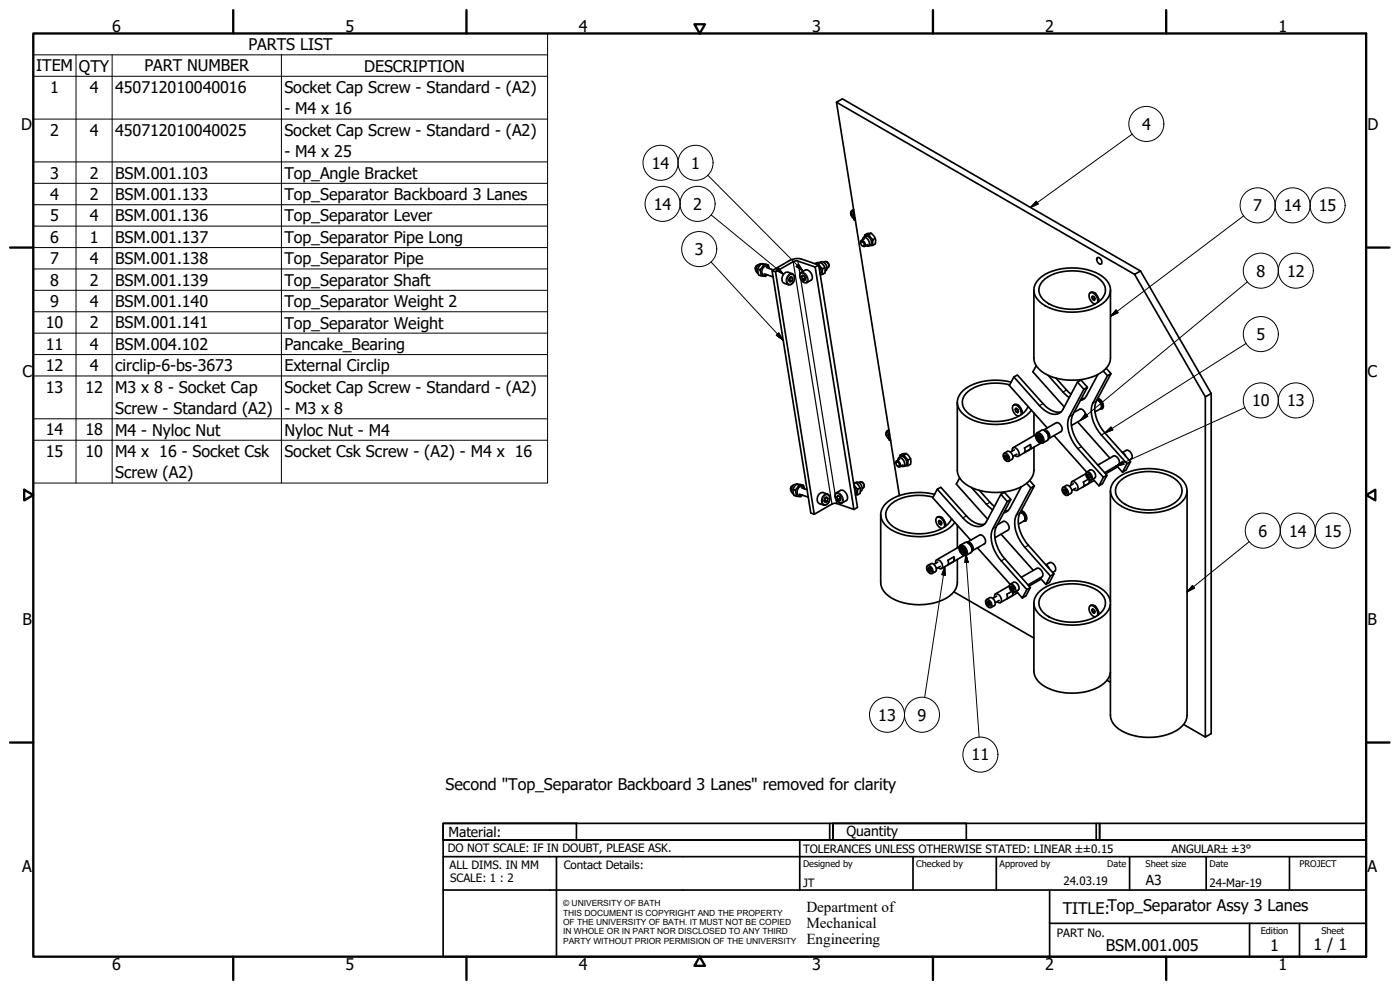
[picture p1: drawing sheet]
<svg xmlns="http://www.w3.org/2000/svg" width="420mm" height="297mm" viewBox="0 0 420 297" stroke-linecap="round" stroke-linejoin="round" font-family="sans-serif">
<!-- layer: Visible (ISO) -->
<g fill="none" stroke="#000" stroke-width=".51">
<path d="M251 30.7l18.9 118M226.9 79.9l-.2 .7M227.5 79.5a1.17 1.17 0 0 0-.6 1.8M228.4 79.2a1.58 1.58 0 0 0-1.4 1.1 1.58 1.58 0 0 0 .5 1.7M228.5 79.1l.7 .3M230.6 79.5l-1.2-.3a1.2 1.2 0 0 0-1.5 .7 2.51 2.51 0 0 0-.2 2.6l.7 .2M244.6 79.1a1.79 1.79 0 0 1 2.9 1.2l.1 .4a1.38 1.38 0 0 1-.7 1.6M244.9 79.2l.7-.1 1.3 1.6M245.7 79.5l11.6 72.7-1 .7-5.2-1.8-.7-.1-6 3.3-1.1-.4-11.6-72.7 5.3-3 1.8-.6 1.7 .1 5.2 1.8-1.1 .6M245.8 80l.5 .8a1.06 1.06 0 0 1-.2 1.4M246.2 78.7a1.6 1.6 0 0 1 1.7 .5 1.6 1.6 0 0 1 .2 1.7l-.5 .4M246.3 78.7l-.7 .4"/>
<path d="M247.2 78.7a1.01 1.01 0 0 1 1.4 .4 1.01 1.01 0 0 1-.4 1.3M248.1 78.5l.5 .5 .2 .8M255.3 64h.1M255.6 63.3l-.1 .1M256 63.1l-.6 .6 .1 .8M256.1 64.2l.2 1.8h.4M256.1 64.2l.3 .1M256.1 65.5l.5 .2M256.2 62.9a1.17 1.17 0 0 0-.6 1.9M256.2 62.9a1.59 1.59 0 0 0 0 2.6h.4M256.3 63.7l-.2 .5M256.3 63.8l-.1 .4a1.3 1.3 0 0 0 .4 1.4"/>
<path d="M256.3 66l.4 .1M258.3 72.8v-.4a.95 .95 0 0 1 1.2 .4 .95 .95 0 0 1-.2 1.2l-.5-.2M258.4 72.5a.84 .84 0 0 1 .8 .4 .84 .84 0 0 1 0 .9l-.7-.4zM258.8 72l.3-.7a1.61 1.61 0 0 1 1.5 .8 1.61 1.61 0 0 1 0 1.7l-.7-.1M259.2 71.3l.6-.4a1.7 1.7 0 0 1 1.5 2.5l-.7 .4M259.4 71.7l-.9 .5M259.4 71.1l.1-.6 1.3-.1 1.2 1.5v1.7l-1.2 .1M259.5 70.5a1.84 1.84 0 0 1 1.9-.5 1.84 1.84 0 0 1 1.3 1.5l.1 .4a1.41 1.41 0 0 1-.8 1.7M260.4 73.4l-.9 .5M261.5 70l-.7 .4M262.7 71.5l-.7 .4M329.2 77.5l.2-.2a1.2 1.2 0 0 1 1.1 .7 1.2 1.2 0 0 1-.2 1.3 1.5 1.5 0 0 1-1.1-1.8z"/>
<path d="M227.4 80.7l.7 .3M229.4 82.2l2.6 .9M230 80.3l2.1 .7M230.7 80.5a.96 .96 0 0 0-1-.7 .96 .96 0 0 0-.9 .8 1.08 1.08 0 0 0-.1 1.5 1.08 1.08 0 0 0 1.4 .3M230.8 80.5l-.1-.4a.91 .91 0 0 0-1.1-.7h-.4l-.5 .8a1.06 1.06 0 0 0-.4 1.7l.1 .8 .4 .1a1.13 1.13 0 0 0 1.4-.3M231.7 81.2l1 .4 6.1-3.3 5.8 1.8 11.7 72.8M232.7 81.6l11.7 72.7M236.9 83.3l.6-.3 .4 .5-.2 .8-.6 .4-.4-.5zM237 84.1l.7 .2M237 84.1l-.3 .1M237.2 83.2h.1M237.2 83.2l-.2 .9"/>
<path d="M237.2 83.2l.7 .3M240.2 81.9l1.5-.9a2.03 2.03 0 0 1 1.8 3.1l-1.3 .7a2.02 2.02 0 0 1-2-2.9zM240.9 82.6l.6 .3 .3 .8-.3 .4-.6-.3-.4-.8zM241.1 82.7l-.6 .3M241.4 82.9l.2 .5M241.6 83.4h.1M241.6 83.4l-.7 .4M246.9 80.7v1.6l-.7 .1M247.5 80.3l-.6 .4M310.3 87v20.4a7.1 7.1 0 0 0 5.7 5.8 17.7 17.7 0 0 0 14.9-1.7 5.3 5.3 0 0 0 2.4-4.1v-20.4M311.8 83.7a16.2 16.2 0 0 1 14.4-2.8 8.7 8.7 0 0 1 7 5.3 5.2 5.2 0 0 1-3.3 5.5 17.6 17.6 0 0 1-17.2-.6 4.5 4.5 0 0 1-.9-7.4zM312.9 84.4a13.9 13.9 0 0 1 13.1-2.6 6.7 6.7 0 0 1 5.8 5.1 5.5 5.5 0 0 1-4.3 4.9 14.7 14.7 0 0 1-14.5-2 3.7 3.7 0 0 1-.1-5.4z"/>
<path d="M327.2 87.8a1.42 1.42 0 0 1 2.1 .9 2.16 2.16 0 0 1 .3 1.9M327.6 89.2l.3-.4 .5 .3 .3 .7-.3 .3-.5-.3 .6-.3M328.1 88.9l-.5 .3 .3 .6M328.4 87.8l.4 .3M328.5 89.5h.1M328.5 89.4v.1M329.4 90.8a2.35 2.35 0 0 0-2.2-3 2.25 2.25 0 0 0 1.5 3.4M329.7 89.6v.5M340.5 82.3l1.8-1 21.2 36.8-1.8 1zM342.3 81.3l-89.5-51.6-1.8 1 89.5 51.6M303 115.5a15 15 0 0 0-12.5 2 4 4 0 0 0 .5 6.8 15.1 15.1 0 0 0 15.8-.1l.8-.7 .9-1.5M303.5 114.6a17.1 17.1 0 0 0-14.4 2.5 4.5 4.5 0 0 0 .1 7.3 17 17 0 0 0 18.9 .2l1.4-1.5"/>
<path d="M304.3 113.1l-1.4 2.6 11.4 12.7M311 109.7l-1 1.9 9.4 10.5M314.5 112.6l4.5 5 1.9 1.7M316.9 113.5l4.5 4.8M323.4 114.6l1.9 2.2M325.3 116.8l1-.6-4.3 8.2a9 9 0 0 0 1.8 8.7l8.4 9.5-1 .6-7.7-8.6a10.6 10.6 0 0 1-2.9-8.9zM325.5 119.5l-1 .1M326.3 116.2l-1.9-2.2-1 .6-4.4 8.2a3.1 3.1 0 0 1-4.6 .9l-2.4-2-7.7-8.6 1-.6 7.7 8.6a6.2 6.2 0 0 0 5.5 2.5M329.2 120a1.84 1.84 0 0 1 1.1 2.6l-1.7 1M329.4 119.7a1.86 1.86 0 0 1 1.3 2.7l-.2 .1M329.5 119.5a2.24 2.24 0 0 1 1.4 3.1l-.7 .1M329.5 112.4l-3.4 6.4a2.56 2.56 0 0 1-1.9 1.4"/>
<path d="M331.1 111.3l1.3 1.4M332 110.5l1.4 1.6M332.4 112.7l1-.6-4.3 8.2a9 9 0 0 0 1.8 8.7l8.4 9.5-1.1 .6-7.7-8.6a10.6 10.6 0 0 1-2.8-8.8zM363.5 118.1v102l-1.8 1v-102M265.9 130.1v.1M266.1 130.9a1.21 1.21 0 0 1 .7-1.9 1.58 1.58 0 0 0 0 2.6h.4M266.1 129.5h.1M266.6 129.2l-.6 .6 .1 .8M266.6 130.3l.3 1.8h.4M266.6 130.3l.4 .1M266.9 129.8l-.3 .5M266.9 129.9l-.1 .5a1.26 1.26 0 0 0 .4 1.4l-.5-.2"/>
<path d="M266.9 132.1l.4 .1M268.9 138.9l.2-.6a1.04 1.04 0 0 1 1 .6 1.04 1.04 0 0 1-.2 1.2l-.5-.2M268.9 138.6a.84 .84 0 0 1 .9 .4 .84 .84 0 0 1 0 .9 .97 .97 0 0 1-.9-1.3zM269.4 138.1l.3-.7a1.64 1.64 0 0 1 1.5 .8 1.64 1.64 0 0 1-.1 1.8l-.7-.2M269.7 137.4a1.58 1.58 0 0 1 1.9 .1 1.58 1.58 0 0 1 .5 1.8l-.9 .6M270 137.8l-.9 .5M270 137.2l.1-.6 1.2-.1 .5 .8a1.07 1.07 0 0 1 .7 1.6l.1 .8-1.2 .1M270.1 136.6a1.86 1.86 0 0 1 1.9-.5 1.86 1.86 0 0 1 1.3 1.5v.4a1.36 1.36 0 0 1-.7 1.7M271 139.5l-.9 .5M272 136.1l-.7 .4M273.3 137.6l-.7 .4M287.3 120.7v20.4a7.1 7.1 0 0 0 5.8 5.8 17.7 17.7 0 0 0 14.8-1.7 5.4 5.4 0 0 0 2.4-4.1v-6.9"/>
<path d="M301.2 136.1l1.1-.7a1.58 1.58 0 0 1 1.4 2.4l-.9 .6a1.57 1.57 0 0 1-1.6-2.3zM301.6 136.7h.4l.5 .6-.1 .5h-.5l-.4-.6zM302 136.9l.4 .6M302 136.9l-.5 .3M302 136.7v.2M302.4 137.5h.1M302.4 137.5l-.5 .3M303.8 135.3l-.1-.4 .4-.6a1.74 1.74 0 0 1 1.5 2.6l-1.1-.3M304.2 121.5a1.88 1.88 0 0 1 2.5 1.9v.9M304.4 135l-1.2 .6M304.7 122.9l.2 .6M305.1 122.6l-.4 .3 .2-.4 .5 .3 .3 .7-.3 .3-.5-.3 .6-.3"/>
<path d="M305.2 136.3l-1.2 .7M305.4 121.5l.5 .2M305.5 123.1v.1M305.5 123.2h.1M306.4 124.5a2.51 2.51 0 0 0-1.9-3.1 1.36 1.36 0 0 0-.3 2.3 2.06 2.06 0 0 0 1.5 1.2M306.7 123.3v.5M309.2 133.4l.2 .8-.2 .6M309.2 133.4l-1.7 1 .1 .8-.1 .6 1.7-1M309.2 133.4v1.4M310.3 123.9v6.8M310.8 130.9a.82 .82 0 0 1 .3-1 .82 .82 0 0 1 1.1 .2l.7 .8a1.51 1.51 0 0 1-.1 2.1l-.9-.3M310.9 130.4l-6.8 3.9"/>
<path d="M311.1 130.3a1.72 1.72 0 0 1 1.6 2.5 1.7 1.7 0 0 1-1.6-2.5zM311.2 129.9l1.4-.8a2.01 2.01 0 0 1 1.7 3l-1.4 .8M311.3 130.7a1.15 1.15 0 0 1 1.1 .5 1.15 1.15 0 0 1 0 1.2 1.25 1.25 0 0 1-1.1-1.7zM311.5 131.2l.4-.1 .2 .2v.7l-.4-.3zM311.8 130.7l-.1 .1M312 130.7l-.4 .1-.1 .5M312.1 130.9l-.4-.1-.2 .5M312.4 133l-6.8 3.9M312.6 132l-.2 .1M312.6 131.7l-.2 .4-.5-.2M312.6 131.9l-.3 .3-.5-.3M313.2 129.1l3.8-2.2a1.72 1.72 0 0 1 1.5 2.6l-3.8 2.1a1.64 1.64 0 0 0 .1-1.7 1.64 1.64 0 0 0-1.6-.8z"/>
<path d="M313.5 129.2l1 1.1 .2 1M313.7 129.3l.6 .6 .4 1.1M316.3 130.7l9.8 10.9M322.3 123.8l1.7-1a1.72 1.72 0 0 1 1.5 2.6l-4 2.3M323.4 126.6l9.7 10.9M329.5 139.5l4.7-2.7a1.72 1.72 0 0 1 1.5 2.6l-4.2 2.4M329.6 120.1l.7 .8 .3 .8M329.7 120.2l.7 .6 .2 1M329.9 120.3h.1M330.4 122.6h.5M330.6 121.7v.2M330.6 121.4v.2"/>
<path d="M335.2 139.7l1.7 2M336.8 135.7l.6 .5 .4 .7M336.9 135.8l1.1-.7a1.7 1.7 0 0 1 1.5 2.6l-.6 .4M339.3 138.5l-1.4 2.6-1 .6 1.3-2.6M237.5 146l-.2 .7M238 146.8l.7 .3M238.1 145.6a1.2 1.2 0 0 0-.6 1.8M239 145.3a1.56 1.56 0 0 0-1.4 1.1 1.56 1.56 0 0 0 .5 1.8M239.1 145.2l.7 .3M239.9 148.3l2.7 .9M240.6 146.4l1.6 .5M241.1 145.6l-1.1-.3a1.2 1.2 0 0 0-1.6 .7l-.4 .8v.9l.3 .9 .7 .3"/>
<path d="M241.3 146.6a.95 .95 0 0 0-1-.7 .95 .95 0 0 0-.9 .9 1.08 1.08 0 0 0-.1 1.4 1.08 1.08 0 0 0 1.3 .3M241.4 146.6l-.3-1-1.3-.1-1.1 1.6 .3 1.8h.4a1.1 1.1 0 0 0 1.4-.3M247.5 149.4l.6-.3 .4 .5-.2 .8-.6 .4-.4-.5zM247.6 150.2l.7 .2M247.6 150.2l-.3 .1M247.8 149.3h.1M247.8 149.3l-.2 .9M247.8 149.3l.7 .3M250.8 148l1.5-.9a2.01 2.01 0 0 1 1.7 3.1l-1.2 .7a2.02 2.02 0 0 1-2-2.9zM251.4 148.7l.6 .3 .3 .8-.3 .4-.6-.3-.3-.8zM251.7 148.8l-.6 .3M252 149l.1 .5"/>
<path d="M252.1 149.5h.1M252.1 149.5l-.7 .4M256.2 144.9a2.08 2.08 0 0 1 2 2.2l-.1 .9-.7 .4M256.2 145.3l1.2 1.5M256.3 146.1l.6 .8a1.13 1.13 0 0 1-.2 1.4M256.8 144.8a1.61 1.61 0 0 1 1.7 .5 1.61 1.61 0 0 1 .2 1.8l-.5 .3M256.9 144.8l-.7 .4M257.4 146.8v1.6l-.6 .1M257.8 144.8a1 1 0 0 1 1.3 .4 1 1 0 0 1-.3 1.3M258.1 146.4l-.7 .4M258.7 144.7l.5 .4 .2 .8M264.3 154.4v20.4a7.1 7.1 0 0 0 5.8 5.8 17.8 17.8 0 0 0 14.8-1.8 5.3 5.3 0 0 0 2.4-4v-6.9"/>
<path d="M280 149.1a15 15 0 0 0-12.5 2 4 4 0 0 0 .5 6.9 15.1 15.1 0 0 0 15.8-.2l1.4-1.4 .4-.8M280.5 148.3a17 17 0 0 0-14.4 2.5 4.5 4.5 0 0 0 .2 7.3 17 17 0 0 0 18.9 .1l1.4-1.5M281.2 155.2a1.88 1.88 0 0 1 2.5 1.9v.9M281.3 146.8l-1.4 2.5 11.4 12.8M281.7 156.6l.2 .6M282.1 156.3l-.4 .3 .2-.4 .5 .3 .3 .6-.3 .4-.5-.3 .7-.4M282.4 155.2l.5 .2M282.5 156.7l.1 .1M282.6 156.8v.1M283.4 158.1a2.51 2.51 0 0 0-1.8-3 1.35 1.35 0 0 0-.4 2.3l.7 .8 .8 .4M283.8 157v.5M287.3 157.6v6.8"/>
<path d="M288 143.4l-1 1.9 9.4 10.5M291.5 146.3l4.5 5 1.9 1.7M293.9 147.1l4.5 4.9M299.3 157.4l1.8-1a1.74 1.74 0 0 1 1.5 2.7l-4 2.3M300.4 148.3l1.9 2.2M302.3 150.5l1.1-.6-4.4 8.2a9.6 9.6 0 0 0 2.6 9.6l7.6 8.6-1 .6-7.7-8.6a10.6 10.6 0 0 1-2.9-8.9zM302.5 153.2l-1 .1M303.4 149.9l-2-2.2-1 .6-4.4 8.2a3.1 3.1 0 0 1-4.6 .9l-2.4-2-7.7-8.6 1-.6 7.7 8.6a6.1 6.1 0 0 0 5.5 2.5M306.3 153.7a1.81 1.81 0 0 1 1 2.6l-1.7 1M306.4 153.4a1.87 1.87 0 0 1 1.4 2.6l-.3 .2M306.5 153.2a2.21 2.21 0 0 1 1.4 3l-.7 .2M306.5 146.1l-3.4 6.3a2.61 2.61 0 0 1-1.9 1.5"/>
<path d="M306.6 153.8l.1 .1M306.7 153.8l.7 .7 .2 1M306.7 153.9l.7 .6 .2 1.1M306.9 154h.1M307.4 156.3h.5M307.7 155.1l-.1 .1M308.1 145l1.3 1.4M309 144.2l1.4 1.6M309.4 146.4l1-.6-4.3 8.2a9.7 9.7 0 0 0 2.5 9.6l7.7 8.6-1.1 .6-7.6-8.6a10.9 10.9 0 0 1-2.9-8.9zM318.9 146.3l1.1-.6a1.57 1.57 0 0 1 1.4 2.3l-1 .6a1.57 1.57 0 0 1-1.5-2.3zM319.3 146.9h.4l.4 .6v.5h-.5l-.4-.6zM319.6 147.1l.4 .6"/>
<path d="M319.6 147.1l-.4 .3M319.7 146.9l-.1 .2M320 147.7h.1M320 147.7l-.4 .3M321.5 145.5l.2-1a1.74 1.74 0 0 1 1.5 2.6h-.6l-.4-.3M322.1 145.2l-1.2 .6M322.9 146.5l-1.2 .7M325.9 142.1l-4.2 2.4M326.1 141.7l1.1-.7a1.58 1.58 0 0 1 1.3 2.4l-.9 .6a1.57 1.57 0 0 1-1.5-2.3zM326.3 142.6l.4-.3 .3 .6M326.5 142.2l.5 .3 .3 .6-.2 .4-.6-.3-.2-.6zM326.6 143.8l-1.5 .8 .2 .8-.2 .6 1.8-1"/>
<path d="M326.9 143.9v1.1M327 142.9l.3 .2M327 142.9l-.5 .3M327 144l-.1 1M328 143.7l1.8 2.1M328.4 144.2l-5.2 2.9M332.2 142.6l-1.3 2.5-1.1 .7 1.4-2.6M333.2 147.2v67.4a6.2 6.2 0 0 0 4.6 5.3 17.6 17.6 0 0 0 16.1-1.2 5.3 5.3 0 0 0 2.4-4.1v-67.4M334.8 143.9a16.9 16.9 0 0 1 17-1.9 6.6 6.6 0 0 1 4.5 5.2 7.1 7.1 0 0 1-5.8 5.8 16.8 16.8 0 0 1-15.7-2.4 4.3 4.3 0 0 1 0-6.7zM335.4 140.1l-3.6 2.1M335.9 144.6a13.8 13.8 0 0 1 13.1-2.6 6.7 6.7 0 0 1 5.8 5.1 5.5 5.5 0 0 1-4.3 4.9 15.5 15.5 0 0 1-13.7-1.3 3.9 3.9 0 0 1-.9-6.1zM278.3 169.8l1.1-.7a1.59 1.59 0 0 1 1.4 2.4l-1 .5a1.56 1.56 0 0 1-1.5-2.2z"/>
<path d="M278.6 170.3l.5 .1 .4 .6-.1 .5h-.5l-.4-.6zM279 170.6l.4 .6M279 170.6l-.5 .3M279 170.4v.2M279.4 171.2h.1M279.4 171.2l-.5 .3M280.8 169l.3-1a1.74 1.74 0 0 1 1.5 2.6h-.7l-.3-.3M281.5 168.6l-1.2 .7M282.2 169.9l-1.2 .7M286.2 167.1l.2 .8-.2 .5M286.2 167.1l-1.7 1 .1 .8-.1 .6 1.7-1.1M286.2 167.1v1.3"/>
<path d="M286.3 177.6l24 13.8M287.8 164.6a.81 .81 0 0 1 1-1l.8 .5a1.68 1.68 0 0 1 .2 2.6l-.9-.3M287.9 164.1l-6.8 3.9M288.1 163.9a1.7 1.7 0 0 1 1.6 2.6 1.72 1.72 0 0 1-1.6-2.6zM288.2 163.6l1.4-.8a2.02 2.02 0 0 1 1.8 3l-1.5 .8M288.3 164.4a1.13 1.13 0 0 1 1.1 .5 1.13 1.13 0 0 1 0 1.2 1.24 1.24 0 0 1-1.1-1.7zM288.6 164.9l.3-.1 .3 .7-.1 .2-.4-.3zM288.8 164.4l-.1 .1M289 164.4l-.4 .1-.1 .5 .2-.5h.4M289.4 166.7l-6.8 3.9M289.6 165.7l-.1 .1M289.6 165.3l-.1 .4-.6-.1"/>
<path d="M289.6 165.5l-.2 .3-.5-.2M290.2 162.7l3.8-2.2a1.74 1.74 0 0 1 1.5 2.6l-3.8 2.2a1.65 1.65 0 0 0 .1-1.7 1.65 1.65 0 0 0-1.6-.9zM290.5 162.9l1 1.1 .2 1M290.8 163l.8 .9 .1 .8M293.3 164.4l9.8 10.9M298.5 179.2l.2-1a1.72 1.72 0 0 1 1.5 2.6l-.2 .1-.8-.4M299.1 178.8l-1.2 .7M300.4 160.3l9.7 10.8M302.9 175.8l-4.2 2.4M303.6 175.9l.5 .3 .2 .6-.3 .4-.5-.3-.2-.7zM303.7 177.4l-1.5 .9 .1 .8-.1 .6 1.7-1M303.7 175.9l-.4 .3"/>
<path d="M303.8 176l.2 .6M303.9 177.6v1.1M304 176.6l.3 .1M304 176.6l-.5 .3M304.1 177.7l-.2 1M305 177.4l1.8 2M305.4 177.8l-5.2 3M306.5 173.2l4.7-2.7a1.72 1.72 0 0 1 1.5 2.6l-4.2 2.4M309.2 176.3l-1.3 2.5-1.1 .6 1.4-2.5M312.2 173.4l1.7 2M312.5 173.7l-3.7 2.1M312.9 178.3a13.8 13.8 0 0 1 13.1-2.6 7.6 7.6 0 0 1 5.7 4.3 4.6 4.6 0 0 1-3.1 5.2 15.3 15.3 0 0 1-14.8-.8 3.9 3.9 0 0 1-.9-6.1z"/>
<path d="M313.8 169.4l.7 .5 .4 .7M313.9 169.4l1.1-.6a1.73 1.73 0 0 1 1.5 2.6l-.6 .4M316.3 172.2l-1.3 2.5-1.1 .7 1.3-2.6M296.3 180.5l.4 .1 .4 .6v.5h-.5l-.4-.6zM296.7 180.8l.4 .6M296.7 180.8l-.5 .3M296.7 180.6v.2M297.1 181.4h.1M297.1 181.4l-.5 .3M299.9 180.2l-1.2 .6M310.3 180.9v20.4a6.9 6.9 0 0 0 5.5 5.7 17.1 17.1 0 0 0 15.6-2.1 4.8 4.8 0 0 0 1.8-3.2M327.2 181.7a1.9 1.9 0 0 1 2.5 1.9l-.1 .9"/>
<path d="M327.6 183.1l.3 .6M328.1 182.8l-.5 .3 .3-.4 .5 .3 .3 .7-.3 .3-.5-.3 .6-.3M328.4 181.7l.4 .3M328.5 183.3v.1M328.5 183.4h.1M329.4 184.7a2.35 2.35 0 0 0-2.2-3 2.25 2.25 0 0 0 1.5 3.4M329.7 183.5v.5M333.2 180.5a7.7 7.7 0 0 0-6.3-5.5 17.3 17.3 0 0 0-14.7 2.2 4.5 4.5 0 0 0 0 7.4 17 17 0 0 0 19.2 0 5 5 0 0 0 1.8-3.3M332.2 204.1l1 .6M355.2 217.4l6.5 3.7"/>
<circle cx="236.6" cy="83.5" r="1.92"/>
<circle cx="247.1" cy="149.6" r="1.91"/>
<circle cx="304.4" cy="176.2" r="1.47"/>
<circle cx="297.3" cy="180.8" r="1.47"/>
</g>
<!-- layer: Visible Narrow (ISO) -->
<g fill="none" stroke="#000" stroke-width=".36">
<path d="M238 78.5l11.7 72.7M239.4 78.3l.7 3.9M236.7 82.7a1.01 1.01 0 0 1 1.5-.2 1.01 1.01 0 0 1 .2 1.5 1.13 1.13 0 0 1-.8 1.2 1.13 1.13 0 0 1-1.3-.5 2.06 2.06 0 0 1 .4-2zM237.7 82.1a1.89 1.89 0 0 0-1.7 1.3 1.89 1.89 0 0 0 .6 2M240.2 82.2l.3-.2a1.8 1.8 0 0 1 1.4 2.7 1.93 1.93 0 0 1-1.7-2.5zM240.3 83.7l10.3 64.6M240.4 81.8a2.02 2.02 0 0 1 1.8 3M320.1 117l-1.1 .6M301.3 136.2a1.38 1.38 0 0 1 1.4 2 1.4 1.4 0 0 1-1.4-2zM301.4 136a1.6 1.6 0 0 1 1.4 2.4M313 121.1l-1 .6M322 124.4l-1.1 .6"/>
<path d="M324.5 134l-1 .6M329.1 120.3l-1.1 .6M331.6 129.9l-1.1 .6M336.9 135.8l.8 1M247.3 148.9a1.01 1.01 0 0 1 1.4-.3 1.01 1.01 0 0 1 .2 1.5 1.13 1.13 0 0 1-.7 1.2 1.13 1.13 0 0 1-1.4-.5 2.06 2.06 0 0 1 .5-1.9zM248.3 148.2a1.87 1.87 0 0 0-1.7 1.3 1.87 1.87 0 0 0 .6 2M250.8 148.3a1.32 1.32 0 0 1 1.9 1.1 .92 .92 0 0 1-.6 1.5 2.08 2.08 0 0 1-1.3-2.6zM250.9 149.8l.2 1.3M251 147.9a2.03 2.03 0 0 1 1.8 3M290 154.8l-1 .6M297.1 150.7l-1.1 .6M299 158.1l-1.1 .6"/>
<path d="M306.1 154l-1.1 .6M319 146.4a1.28 1.28 0 0 1 1.3 .7 1.28 1.28 0 0 1-.2 1.5l-1-.7a1.28 1.28 0 0 1-.1-1.5zM319.1 146.2a1.57 1.57 0 0 1 1.3 2.4M326 141.9a1.26 1.26 0 0 1 1.4 .5 1.26 1.26 0 0 1-.1 1.5 1.52 1.52 0 0 1-1.3-2zM326.2 141.6a1.58 1.58 0 0 1 1.4 2.4M278.3 169.9a1.39 1.39 0 0 1 1.4 2 1.4 1.4 0 0 1-1.4-2zM278.4 169.7a1.57 1.57 0 0 1 1.4 2.3M296.1 179.9a1.59 1.59 0 0 1 1.4 2.4M301.6 167.7l-1.1 .6M303.1 175.5a1.4 1.4 0 0 1 1.4 2 1.39 1.39 0 0 1-1.4-2zM303.2 175.3a1.57 1.57 0 0 1 1.4 2.3M308.6 163.6l-1 .6"/>
<path d="M313.9 169.5l.8 .9M296 180.1a1.4 1.4 0 0 1 1.4 2 1.39 1.39 0 0 1-1.4-2z"/>
</g>
<!-- layer: Symbol (ISO) -->
<g fill="none" stroke="#000" stroke-width=".3">
<path d="M10 16.5v-6.5h154.3v6.5M10 16.5h154.3v6.4M10 16.5v128.4h154.3v-122M22.8 16.5v128.4M33.7 16.5v128.4M84.5 16.5v128.4M10 22.9h154.3M10 35.7h154.3M10 48.6h154.3M10 55h154.3M212.4 52.6l28.7 28.8M339.8 40.2l-30.5 22.1"/>
<path d="M10 61.4h154.3M10 67.8h154.3M10 74.3h154.3M213.4 78.6l21.6 23.5M213.4 64.5l21.8 17.8M239.6 79.3l1.5 2.1-2.1-1.4zM311 60.4l.6 .8-2.3 1.1zM373.3 64.8l-40 30.1M10 80.7h154.3M10 87.1h154.3M10 93.5h154.3M10 100h154.3"/>
<path d="M233.6 80.3l1.6 2-2.3-1.2zM335 93l.6 .8-2.3 1.1zM374.4 84.6l-50.2 41.5M10 106.4h154.3M10 112.8h154.3M233 100.6l.7-.7 1.3 2.2zM374 103l-42.4 26.9M10 125.7h154.3M10 132.1h154.3M325.8 124.1l.7 .8-2.3 1.2zM331.6 129.9l1.8-1.7 .6 .8zM334.9 139.9l2.1-1.5 .4 .9z"/>
<path d="M373.6 122.3l-38.7 17.6M283.5 170l.2 2.6-1-.2zM283.5 170l-6 39.3M289.9 166.3l.7 2.4-1 .1zM289.9 166.3l4 54.9M357.9 175.7l.6 .7-2.2 1.2zM374.9 162.5l-18.6 15.1"/>
<circle cx="344" cy="37.2" r="5.3"/>
<circle cx="198.2" cy="48.8" r="5.3"/>
<circle cx="208.7" cy="48.8" r="5.3"/>
<circle cx="198.8" cy="61.2" r="5.3"/>
<circle cx="209.3" cy="61.2" r="5.3"/>
<circle cx="209.8" cy="74.7" r="5.3"/>
<circle cx="377.4" cy="61.6" r="5.3"/>
<circle cx="387.9" cy="61.6" r="5.3"/>
<circle cx="398.4" cy="61.6" r="5.3"/>
<circle cx="378.4" cy="81.2" r="5.3"/>
<circle cx="388.9" cy="81.2" r="5.3"/>
<circle cx="378.4" cy="100.2" r="5.3"/>
<circle cx="378.4" cy="120.1" r="5.3"/>
<circle cx="388.9" cy="120.1" r="5.3"/>
<circle cx="379" cy="159.2" r="5.3"/>
<circle cx="389.5" cy="159.2" r="5.3"/>
<circle cx="400" cy="159.2" r="5.3"/>
<circle cx="266.2" cy="214.5" r="5.3"/>
<circle cx="276.7" cy="214.5" r="5.3"/>
<circle cx="294.2" cy="226.4" r="5.3"/>
</g>
<!-- layer: Border (ISO) -->
<g fill="none" stroke="#000" stroke-width=".7">
<path d="M10 10h400v277h-400zM70 3v7M140 3v7M208.4 7.3h3.2l-1.6 2.7zM280 3v7M350 3v7M3 74.3h7M410 74.3h7M7.3 146.9l2.7 1.6-2.7 1.6zM410 148.5l2.7-1.6v3.2zM3 222.8h7M410 222.8h7"/>
<path d="M70 287v7M140 287v7M210 287l1.6 2.8h-3.2zM280 287v7M350 287v7"/>
</g>
<!-- layer: Title (ISO) -->
<g fill="none" stroke="#000" stroke-width=".51">
<path d="M133 247h40v5h-40zM133 247h117v5h-117zM133 257v-5h277v5M133 257h277v30h-277zM167 257v30M240 252v15M249 247v5M250 247h40v5h-40zM250 247h80v5h-80zM274 257v10M299 257v10M329 247v5"/>
<path d="M330 247h80v5h-80zM339 257v10M362 257v10M387 257v10M133 267h277M315 277h95M315 267v20M375 277v10M390 277v10"/>
</g>
<!-- layer: Symbol (ISO) -->
<g fill="#000" stroke="#000" stroke-width=".3">
<path d="M239 80l2.1 1.4zM239.6 79.3l1.5 2.1-2.1-1.4zM311 60.4l-1.7 1.9zM311 60.4l.6 .8-2.3 1.1zM232.9 81.1l2.3 1.2zM233.6 80.3l1.6 2-2.3-1.2zM335 93l-1.7 1.9zM335 93l.6 .8-2.3 1.1zM233 100.6l2 1.5zM233 100.6l.7-.7 1.3 2.2zM325.8 124.1l-1.6 2zM325.8 124.1l.7 .8-2.3 1.2z"/>
<path d="M331.6 129.9l1.8-1.7zM331.6 129.9l1.8-1.7 .6 .8zM334.9 139.9l2.1-1.5zM334.9 139.9l2.1-1.5 .4 .9zM283.5 170l.2 2.6zM283.5 170l.2 2.6-1-.2zM289.9 166.3l.7 2.4zM289.9 166.3l.7 2.4-1 .1zM357.9 175.7l-1.6 1.9zM357.9 175.7l.6 .7-2.2 1.2z"/>
</g>
<g font-size="4.8">
<text x="33.7" y="9.6">6</text>
<text x="103.7" y="9.6">5</text>
<text x="173.7" y="9.6">4</text>
<text x="243.7" y="9.6">3</text>
<text x="313.7" y="9.6">2</text>
<text x="383.7" y="9.6">1</text>
<text x="74.6" y="15">PARTS LIST</text>
<text x="10.9" y="21.4">ITEM</text>
<text x="23.7" y="21.5">QTY</text>
<text x="43.3" y="21.4">PART NUMBER</text>
<text x="109.3" y="21.5">DESCRIPTION</text>
<text x="15.1" y="27.9">1</text>
<text x="26.9" y="27.8">4</text>
<text x="34.6" y="27.9">450712010040016</text>
<text x="85.3" y="27.9">Socket Cap Screw - Standard - (A2)</text>
<text x="85.3" y="34.3">- M4 x 16</text>
<text x="6.3" y="38.9">D</text>
<text x="15.1" y="40.7">2</text>
<text x="26.9" y="40.7">4</text>
<text x="34.6" y="40.7">450712010040025</text>
<text x="85.3" y="40.8">Socket Cap Screw - Standard - (A2)</text>
<text x="342.7" y="38.9">4</text>
<text x="410.4" y="38.9">D</text>
<text x="85.3" y="47.2">- M4 x 25</text>
<text x="15.1" y="53.6">3</text>
<text x="26.9" y="53.6">2</text>
<text x="34.6" y="53.6">BSM.001.103</text>
<text x="85.3" y="53.6">Top_Angle Bracket</text>
<text x="195.6" y="50.6">14</text>
<text x="207.4" y="50.6">1</text>
<text x="15.1" y="60">4</text>
<text x="26.9" y="60">2</text>
<text x="34.6" y="60">BSM.001.133</text>
<text x="85.3" y="60">Top_Separator Backboard 3 Lanes</text>
<text x="196.2" y="62.9">14</text>
<text x="208" y="62.9">2</text>
<text x="376.1" y="63.4">7</text>
<text x="385.3" y="63.4">14</text>
<text x="395.8" y="63.4">15</text>
<text x="15.1" y="66.4">5</text>
<text x="26.9" y="66.4">4</text>
<text x="34.6" y="66.4">BSM.001.136</text>
<text x="85.3" y="66.4">Top_Separator Lever</text>
<text x="15.1" y="72.8">6</text>
<text x="26.9" y="72.8">1</text>
<text x="34.6" y="72.8">BSM.001.137</text>
<text x="85.3" y="72.8">Top_Separator Pipe Long</text>
<text x="208.5" y="76.5">3</text>
<text x="15.1" y="79.2">7</text>
<text x="26.9" y="79.2">4</text>
<text x="34.6" y="79.3">BSM.001.138</text>
<text x="85.3" y="79.3">Top_Separator Pipe</text>
<text x="377.1" y="83">8</text>
<text x="386.3" y="83">12</text>
<text x="15.1" y="85.7">8</text>
<text x="26.9" y="85.7">2</text>
<text x="34.6" y="85.7">BSM.001.139</text>
<text x="85.3" y="85.8">Top_Separator Shaft</text>
<text x="15.1" y="92.1">9</text>
<text x="26.9" y="92.1">4</text>
<text x="34.6" y="92.1">BSM.001.140</text>
<text x="85.3" y="92.2">Top_Separator Weight 2</text>
<text x="13.8" y="98.5">10</text>
<text x="26.9" y="98.5">2</text>
<text x="34.6" y="98.5">BSM.001.141</text>
<text x="85.3" y="98.6">Top_Separator Weight</text>
<text x="377.1" y="102">5</text>
<text x="13.8" y="104.9">11</text>
<text x="26.9" y="104.9">4</text>
<text x="34.6" y="105">BSM.004.102</text>
<text x="85.3" y="105">Pancake_Bearing</text>
<text x="6.7" y="113.2">C</text>
<text x="13.8" y="111.4">12</text>
<text x="26.9" y="111.3">4</text>
<text x="34.6" y="111.4">circlip-6-bs-3673</text>
<text x="85.3" y="111.4">External Circlip</text>
<text x="410.4" y="113.2">C</text>
<text x="13.8" y="117.8">13</text>
<text x="25.6" y="117.8">12</text>
<text x="34.6" y="117.8">M3 x 8 - Socket Cap</text>
<text x="85.3" y="117.8">Socket Cap Screw - Standard - (A2)</text>
<text x="34.6" y="124.3">Screw - Standard (A2)</text>
<text x="85.3" y="124.3">- M3 x 8</text>
<text x="375.8" y="121.9">10</text>
<text x="386.3" y="121.9">13</text>
<text x="13.8" y="130.6">14</text>
<text x="25.6" y="130.6">18</text>
<text x="34.6" y="130.7">M4 - Nyloc Nut</text>
<text x="85.3" y="130.7">Nyloc Nut - M4</text>
<text x="13.8" y="137">15</text>
<text x="25.6" y="137.1">10</text>
<text x="34.6" y="137.1">M4 x 16 - Socket Csk</text>
<text x="85.3" y="137.1">Socket Csk Screw - (A2) - M4 x 16</text>
<text x="34.6" y="143.5">Screw (A2)</text>
<text x="377.7" y="161">6</text>
<text x="386.9" y="161">14</text>
<text x="397.4" y="161">15</text>
<text x="6.8" y="187.4">B</text>
<text x="410.4" y="187.4">B</text>
<text x="263.6" y="216.2">13</text>
<text x="275.4" y="216.2">9</text>
<text x="291.6" y="228.2">11</text>
<text x="133.7" y="237">Second &quot;Top_Separator Backboard 3 Lanes&quot; removed for clarity</text>
<text x="6.7" y="261.7">A</text>
<text x="410.4" y="261.7">A</text>
<text x="319" y="274.2">TITLE:Top_Separator Assy 3 Lanes</text>
<text x="331.9" y="285.3">BSM.001.005</text>
<text x="381.2" y="285.3">1</text>
<text x="394.2" y="285">1 / 1</text>
<text x="33.7" y="291">6</text>
<text x="103.7" y="290.9">5</text>
<text x="173.7" y="290.9">4</text>
<text x="243.7" y="291">3</text>
<text x="313.7" y="291">2</text>
<text x="383.7" y="290.9">1</text>
</g>
<g font-size="4.6">
<text x="242" y="273.7">Department of</text>
<text x="242" y="278.4">Mechanical</text>
<text x="242" y="283.2">Engineering</text>
</g>
<g font-size="4.1">
<text x="134.6" y="251.1">Material:</text>
<text x="254" y="250.8">Quantity</text>
<text x="343.9" y="265.6">A3</text>
</g>
<g font-size="3.5">
<text x="134.4" y="255.6">DO NOT SCALE: IF IN DOUBT, PLEASE ASK.</text>
<text x="241" y="256">TOLERANCES UNLESS OTHERWISE STATED: LINEAR ±±0.15</text>
<text x="351.6" y="256">ANGULAR±±3°</text>
<text x="134.9" y="260.6">ALL DIMS. IN MM</text>
<text x="169.2" y="260.6">Contact Details:</text>
<text x="135.1" y="264.8">SCALE: 1 : 2</text>
<text x="241" y="266">JT</text>
<text x="319.2" y="265.5">24.03.19</text>
<text x="363" y="266">24-Mar-19</text>
<text x="317.2" y="281.2">PART No.</text>
</g>
<g font-size="2.8">
<text x="241" y="260.1">Designed by</text>
<text x="275" y="260.1">Checked by</text>
<text x="300" y="260.1">Approved by</text>
<text x="332.3" y="260">Date</text>
<text x="343.8" y="260.1">Sheet size</text>
<text x="363" y="260">Date</text>
<text x="390" y="260.1">PROJECT</text>
<text x="378.4" y="280.1">Edition</text>
<text x="396.6" y="280.1">Sheet</text>
</g>
<g font-size="2.5">
<text x="169" y="271.9">© UNIVERSITY OF BATH</text>
<text x="169" y="274.7">THIS DOCUMENT IS COPYRIGHT AND THE PROPERTY</text>
<text x="169" y="277.5">OF THE UNIVERSITY OF BATH. IT MUST NOT BE COPIED</text>
<text x="169" y="280.4">IN WHOLE OR IN PART NOR DISCLOSED TO ANY THIRD</text>
<text x="169" y="283.2">PARTY WITHOUT PRIOR PERMISION OF THE UNIVERSITY</text>
</g>
</svg>
